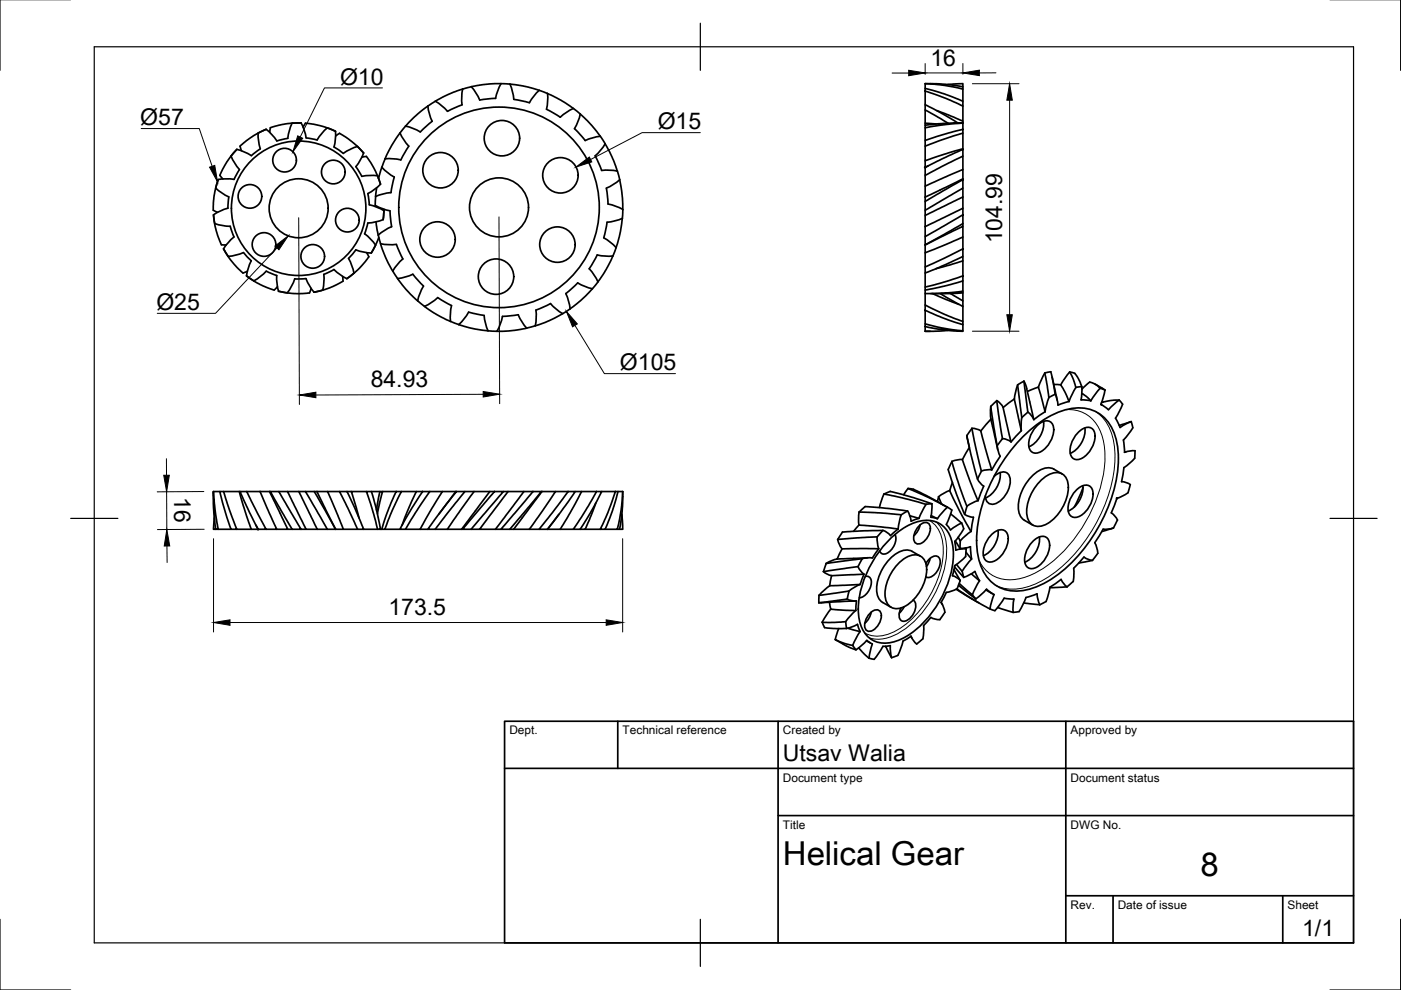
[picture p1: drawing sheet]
<svg xmlns="http://www.w3.org/2000/svg" width="297mm" height="210mm" viewBox="0 0 297 210" stroke-linecap="round" stroke-linejoin="round" font-family="sans-serif">
<!-- layer: Visible -->
<g fill="none" stroke="#000" stroke-width=".36">
<path d="M98.1 18.9a24.3 24.3 0 0 0-5.8 2.6M98.1 18.9l-.2 1.6 .1 1.7-3.1 1.4-1.2-1.2-1.4-.9M99.9 18.4l1 1.3 .8 1.5 3.4-.3M99.9 18.4l-1.8 .5M106.2 17.7a27.8 27.8 0 0 0-6.3 .7M106.2 17.7l-.7 1.5-.4 1.7M106.2 17.7l1.9 .1 .6 1.6 .2 1.6M108.1 17.8a26.1 26.1 0 0 1 6.2 1.3M116.1 19.8a25.9 25.9 0 0 1 5.5 3.2l-1.5 .8-1.3 1.1-2.9-1.7 .2-1.7zM116.1 19.8l-1.8-.7-1.1 1.3-.9 1.4-3.4-.7M196.2 17.7a36.4 36.4 0 0 1 8 .7M196.2 17.7a38.4 38.4 0 0 1 8 1.2v2.6"/>
<path d="M196.2 18.7a42.6 42.6 0 0 1 8 2.8v1a52.4 52.4 0 0 0-8-3.2zM196.2 19.3v2.9M196.2 17.8v.9M201 17.9l3.2-.2v1.2M45.7 39.9l1.3 1 1.5 .9-.2 2.3-1.6 .6-1.4 .8M45.8 39.8l.5-1.7a17.5 17.5 0 0 0-1.1 6.5l.9 .4M46.6 37.2l.7 .8M49 33.1l-1.5 2.2-.9 1.9M49 33.1l.8 1.5 1 1.3-1.2 2.2M49.6 38l-1.7-.1-1.6 .2M50.2 31.7l-1.1 1.3M51.2 32l-.3-1 2-1.7 1.8-1.1 .1 1.7 .4 1.6-1.9 1.5-1.5-.8-1.6-.5-1.2 1.4"/>
<path d="M56.4 27.4l-1.6 .8M61.9 26.1l-2 .3-2 .5a.64 .64 0 0 0-.7 .9v.3M61.9 26.1l-.6 1.6-.3 1.6-2.3 .6-1-1.4-1.3-1.1-1.7 .8M63.8 26.1h-1.7M63.8 26.1h-1.8M63.8 26.1l.7 1.5 .4 1.6M64.8 26.1l2.3 .4 2.3 .6M64.8 26.1l-.6 .9M69.4 27.1l-1.2 1.2-1 1.4-2.3-.5M69.4 27.1l1.7 .7M69.5 27.2l1.6 .6M71.1 27.8v1.7l-.3 1.7 2 1.3"/>
<path d="M71.2 28.8l.4-.3a.52 .52 0 0 1 .9 .1l1.5 .9 1.8 1.6M75.8 31.1l1.3 1.3-1.2-1.2M75.8 31l-1.6 .7-1.4 .8M76.7 33.3l.5-.1a.55 .55 0 0 1 .8 .4l1.1 1.8 1 1.9M77.1 32.4l-.7 1.5-.9 1.4 1.2 2.1M79.9 39.8l-.3 1.9M80 37.3l.7 1.7M80.1 37.3l-1.7-.1-1.7 .2M80.1 37.4l.6 1.7M80.3 37.8l.7-2.3 1.2 1.1 1.4 .9-.7 3.3M80.7 39l-1.3 1.2-1.4 .8M84.8 28.2a25.6 25.6 0 0 0-3.8 7.3"/>
<path d="M84.8 28.2l.8 1.5 1.1 1.3-1.7 2.9-1.7-.3-1.7 .1M86 26.7l-1.2 1.5M91.6 25.7l-.6-1.6-.3-1.6a28.1 28.1 0 0 0-4.7 4.2M91.6 25.7l-2.5 2.3-1.5-.8-1.6-.5M92.3 21.5l-1.6 1M121.6 23l1.4 1.2M123 24.2a26.1 26.1 0 0 1 4.3 4.7l-1.7 .3-1.5 .6-2.3-2.5 .7-1.5zM126.2 33l1.4 3.1M127.3 28.9l1 1.6-.9 1.4-1.2 1.2M127.6 36.1h1.6l1.7 .2M128.3 30.5a24.3 24.3 0 0 1 2.6 5.8M128.6 39.9l.3 3.4 1.6 .4 1.6 .7"/>
<path d="M130.9 36.3l.5 1.8M131.4 38.1a27.8 27.8 0 0 1 .6 6.3M131.4 38.1l-1.3 1-1.5 .8M196.2 29.8l4.9-1.6 3.1-.8v.8l-4.6 1.5-3.4 1.3zM196.2 34.1v1.4l.6-.3M196.2 26.6l4.7-.5h3.3l-4.6 .4-3.4 .6zM196.2 27.1v2.7M196.2 35.5l8-3.8v1.4l-8 4.1zM196.2 37.2v2.3M196.2 23.3v2.8M198.5 26.3l-2.3-.2v.5M198.6 23.4l5.2 2.1 .4 .2v.4"/>
<path d="M203.1 26.1l-3.9-2.3-3-1.6v1.1l4.8 2.8M204.2 37.9v.2M204.2 37.9l-8 3.9M204.2 39.9v1.9M204.2 37.9v-2l-8 3.6v2.3M204.2 28.2v3.4l-8 2.5v-3.1M204.2 26.1v1.3M204.2 33.1v2.8M204.2 22.5v3.2M204.2 31.6v.1M45.3 45.5l.2 1.8M45.3 45.5l.2 1.9"/>
<path d="M45.5 47.4l.7 2.6 .7 1.9h1.1M45.5 47.4l1.6 .4 1.7 .2 .8 2.3-1.2 1.1-1 1.4M47.4 52.8l.9 1.5M47.4 52.8l1 1.6M52.3 58.5l1.4 1M52.4 57.5l-.4 .2a.54 .54 0 0 1-.9-.2l-1.5-1.5-1.2-1.6 1.6-.3 1.6-.5 1.7 1.7-.7 1.5-.3 1.7a17.5 17.5 0 0 0 5.8 3l.7-.7M53.8 59.6l1.4-1 1.2-1.1 2.3 .9v1.7l.4 1.6M62.5 59.1h2.4l.7 1.5 1 1.3M62.5 59.1l-.7 1.6-.9 1.4-1.9-.4M68.6 58.2l2.2-1.1 1.3 1.1 1.4 .9M68.7 58.2v1.7l-.3 1.6M72.7 58.6v1a17 17 0 0 1-4.3 1.9"/>
<path d="M74.9 58l-1.4 1.1M75.4 53l1.7 .5 1.6 .1M75.4 53l-1.5 1.8 .7 1.5 .4 1.6-1.5 1.2M77.7 53.6l.3 .4a.55 .55 0 0 1-.1 .9l-1.6 1.8-1.3 1.2M78 41l.3 2.4 1.6 .5 1.5 .8-.2 1.8M79.6 52.1l-.9 1.6M79.6 52l-.9 1.6M79.7 47l.4 2.5 .6 2.2M80.3 50.3l-.7 1.7M80.7 51.7a24.3 24.3 0 0 0 2.6 5.8l.9-1.4 1.2-1.2M80.7 51.7l1.7 .2 1.6-.1M81.2 46.6l-1.6 .5-1.6 .2-.7 2.3 1.3 1.1 1 1.3"/>
<path d="M81.4 44.8l-.2 1.8M81.4 44.4v.3M82.7 44.7l.3 3.4M82.9 40.8l-1.7 .3-1.6 .6v.7l-.1 1.1 1.6 .8 1.6 .4M83 48.1l-1.5 .7-1.3 1M83.3 57.5l1 1.6 1.7-.4 1.5-.6 2.3 2.6M84 51.8l1.4 3.1M84.3 59.1a26.1 26.1 0 0 0 4.2 4.7M122.5 60l-2.5 2.2 .6 1.6 .3 1.7a25.4 25.4 0 0 0 4.7-4.3l-1.6-.5-1.5-.7M126.8 59.8l-.8-1.5-1.1-1.3 1.7-2.9 1.7 .2h1.6a26.2 26.2 0 0 1-4.3 6.9M130.6 52.5l-.6 1.7M131.9 46.3a26.1 26.1 0 0 1-1.3 6.2"/>
<path d="M132 46.3l-1.6 .5-1.7 .3-.7 3.3 1.4 .9 1.2 1.2M132.1 44.4l-.1 1.9M196.2 50.2l8-4.7v1.9l-8 4.5zM196.2 48v2.2M196.2 42.7l8-4.6v1.8l-8 4.7zM196.2 41.8v.9M196.2 44.6v1.1M196.2 57.9v3M196.2 56.6l8-3.8v1.6l-.6 .2-7.4 3.3zM196.2 53.6v3M196.2 51.9h.1M198.4 57l5.8-1.7v3.2"/>
<path d="M204.2 45.5v-1.4l-8 3.9M204.2 47.4v.6l-8 3.9M204.2 44.1v-2.3l-8 3.9v2.3M204.2 48v2.3l-8 3.3v-1.7M204.2 59.6v2.1M204.2 50.3v2.5M204.2 54.4v.9M59.1 61.8l1.7 .3M66 61.2l-.2 .4a.55 .55 0 0 1-.8 .6l-2 .1-2.1-.2M68.3 61.6l-1.7 .4M68.4 61.5l-1.8 .5M89.8 60.7l-.8 1.5-.4 1.6 1.4 1.2"/>
<path d="M90 65a26.1 26.1 0 0 0 7.3 3.8l1.1-1.2 1-1.4M92.8 63.1l-1.3 1-1.5 .9M92.8 63.1l2.9 1.7M95.7 64.8l-.2 1.7v1.6M97.3 68.8a26.1 26.1 0 0 0 6.2 1.3M99.3 66.2l3.3 .7 .3 1.7 .6 1.5M111.7 69.6a27.8 27.8 0 0 1-6.4 .6M111.7 69.6l-1-1.4-.8-1.5-3.4 .4-.4 1.6-.7 1.5-1.9-.1M113.5 69.1l-1.8 .5M113.6 65.7l3.1-1.3 1.2 1.1 1.4 1a24.6 24.6 0 0 1-5.8 2.6l.2-1.7zM120.9 65.5l-1.6 1M196.2 60.9l4.5-1.2 3.5-1.2v1.1l-1 .3-7 1.6z"/>
<path d="M196.2 61.5v.7a47.6 47.6 0 0 0 8-.5v.4l-6.8 .1M196.2 68.7a39.9 39.9 0 0 0 8 1.4 29.8 29.8 0 0 1-8-.9zM196.2 65.8v2.9M196.2 64.7a51.8 51.8 0 0 0 8 3.4v.7a51.5 51.5 0 0 1-8-3zM196.2 62.2v2.5M196.2 69.2v1M196.2 70.2h1.1M197.7 62.2l5.6 2.3M199.4 62.2l4.8 2.8v-1.2l-2.7-1.6M201 70.1l-4.8 .1M204.2 68.8v1.3M204.2 65v3.1"/>
<path d="M204.2 62.1v1.7M222.8 78.8l.9 4.8M222.8 78.8l-1.3 .3M223.1 80l1.1 4.9M226.8 78.9l.6 1.2 .7 2.1M227.9 79.2a6.1 6.1 0 0 1 1.3 5.6l2.1 .2 1.9-2.7M227.9 79.1l-1.1-.2-1.9 2.7-1.5-.1M201 99.5l1.8 5.4 1.7 4.2M201.8 97.8l1.7 5.4 1.5 4.2M204 97.4l1.6 4.4 1.7 4.4 1.3-3.1M204.1 97.4l-1.4 .1a1.07 1.07 0 0 0-1.2 1l-.5 1M205.5 94.7l-.5-2.4 .8 4 1.4 5.3"/>
<path d="M205.5 94.8l-1.4 2.6M206.1 90.8l2 9.1M206.1 90.8l.8 .1a1.38 1.38 0 0 1 1.3 1.5l2.1 7.2M206.1 90.8l-1.1 1.5M210.1 86.2l1.3 8.3M210.1 88.9l1.4 6.4M210.1 88.9l-.1-1.6a1.46 1.46 0 0 1 .7-1.8l.6-.5 1.2 8M210.1 88.9l-2.1 2.4M211.3 84.9l.9 .8 .5 .7M211.4 94.5l.3 1.4 .4 .8-1.8 2.9h-1.3a1.03 1.03 0 0 0-1.2 .9l-.5 1M212.7 86.4l1.7 7.3M214.4 93.7l-1.1-.6a.73 .73 0 0 0-.7-.1 .73 .73 0 0 0-.5 .6l-.7 .9"/>
<path d="M215.1 84.6l-2.4 1.8M215.8 81.6l.8 6.9M216.6 91.3l-2.2 2.4M216.7 88.5l1.2-1.1 .9 .8 .4 .8M216.8 92.6a19.3 19.3 0 0 1 11.1-6.1 7.8 7.8 0 0 1 8.5 6 22.8 22.8 0 0 1-1.3 14.7 32.8 32.8 0 0 1-13 16.1 11.6 11.6 0 0 1-9.6 1.5 8.5 8.5 0 0 1-5.1-6.9 27.6 27.6 0 0 1 4.1-18.2 35.1 35.1 0 0 1 5.3-7.1zM217.1 80.8l.8 6.6M217.1 80.8l.6 1.5M217.1 80.8l-.3 .2a2.01 2.01 0 0 0-1.4 1.6 6.4 6.4 0 0 0 .2 4.4l.9 4.3 .1-2.8M217.7 82.4l1.5 6.6M219.7 90.4a2.38 2.38 0 0 1 3.1-.9 3.5 3.5 0 0 1-.2 4.2 4.2 4.2 0 0 1-3 2.4 1.83 1.83 0 0 1-1.4-2.6 6.2 6.2 0 0 1 1.5-3.1zM220.2 82.1l-2.4 .9M221.3 89.3a5.6 5.6 0 0 1-3.1 5.4"/>
<path d="M222.4 84.3l-.9-5.2-.7 1.5a3.1 3.1 0 0 0-.1 3.3l.9 3.4M223.7 83.6l.5 1.3 .1 1 2.4-.8M223.7 83.6l-.3 .1a1.92 1.92 0 0 0-1.4 1.6l-.4 2-2.4 1.7M224.9 81.6l1 1.8 .8 1.7M228.5 91.8a2.38 2.38 0 0 1 3.1-.9 3.5 3.5 0 0 1-.2 4.2 4.2 4.2 0 0 1-3 2.4 1.83 1.83 0 0 1-1.5-2.6 6.2 6.2 0 0 1 1.6-3.1zM229.4 83.4l1 .7 .9 .9M229.4 82h-.3a1.4 1.4 0 0 0-1.5 1.1l-.9 2M230 90.7a5.6 5.6 0 0 1-3.1 5.4M231 81a3.8 3.8 0 0 1 2.2 1.4M231 81l-1.6 1.5M232.2 81.4l2.1 1.3M233.3 82.3l1 .4"/>
<path d="M234.3 82.7l-.9 3 .2 .2M237.3 84.9h-1.8l-1.9 .5M238 85.7l-.7-.9-2.3 2.1-1.6-1.2M238 85.7l-1.5 3 1 1.9 2.3-1.2 .4 1.3-2 2.6 .2 2.6M238.3 99.1l-.5 3 .8 .1 1.1 .5M238.4 95.9l1-.3h1.2v.3a2.1 2.1 0 0 1-.8 2l-1.5 1.3M238.7 95.8l-.3 .1M239.8 89.4l-2.5 .8M45.2 104.2l.5 5 .6 3h-.6l-.4-3.5zM45.3 104.2h1.3M45.4 109.8l-.1 2.4h.4M46.3 112.2h2.7"/>
<path d="M46.6 104.2h.8l1.3 4 1.5 4h-1.2l-1.2-3.5zM47.4 104.2h3.3M50.2 112.2h3.1M50.9 104.2h1.4l4.1 8h-1.7zM50.9 104.2h-.2l.9 3 1.7 5h1.4l-.4-.9M52.3 104.2h2.8M55.1 104.2l3.6 8h-2.3M55.1 104.2h2M57.1 104.2l3.9 8h-2.3M57.1 104.2h.2M57.3 104.2h1.8l4.7 8h-1.9zM59.1 104.2h1.9"/>
<path d="M61 112.2h.9M63.4 104.2h-2.4l3.9 8h2.3M63.8 112.2h1.1M64.8 104.2h1.8l4.5 8h-1.7zM64.8 104.2h-1.4l3.8 8h2.2M66.6 104.2h.6M67.2 104.2h2.2l3.4 8h-1.6M67.2 104.2l4 8M69.4 104.2h2.6M71.1 112.2h.1M72 104.2h1.6l1.6 3.5 1.9 4.5h-1.3zM72.8 112.2h3"/>
<path d="M73.6 104.2h.9M77.1 112.2h2.9M77.7 104.2h1.1l.9 3.5 1 4.5h-.7l-.7-3zM77.7 104.2h-3.2l1.6 5.6M78.8 104.2h1.7M79.8 108.1l.7-3.9h.6l-1.1 4.8M80.7 112.2h.2M81.1 104.2h2.9M81.6 112.2h3.2M84 104.2h1.1a51.8 51.8 0 0 0-3.5 8h-.7a51.5 51.5 0 0 1 3.1-8zM85.1 104.2h3.2M89.1 112.2h1.6"/>
<path d="M89.6 104.2h1.5l-3 4.5-2.1 3.5h-1.2l2.5-4.5zM89.6 104.2h-1.3l-2 4.5-1.1 2.7M91.1 104.2h2.7l-2.2 3.5-2.5 4.5h-3.1M92.3 112.2h2.5M93.8 104.2h2.8M96.6 104.2h.2l-6.1 8h1.6l6.3-8h-1.8M96.6 104.2l-3.6 4.8M97.9 112.2h.2M98.6 104.2h1.9M99.9 112.2h1.8M103.8 104.2h-3.3l-5.7 8h3.1M104.8 104.2h1.9l-6.8 8h-1.8z"/>
<path d="M104.8 104.2h-1l-5.9 8M105.1 112.2h1.1M106.7 104.2h1M111.1 104.2h-3.4l-6 8h3.4M112.2 112.2h2.1M113 104.2h1.8l-6.7 8h-1.9zM113 104.2h-1.9l-6 8M114.8 104.2h.1M114.9 104.2l-6 8h-.8M114.9 104.2h2.9l-5.6 8h-3.3M116.1 112.2h.1M116.1 112.2h2.7"/>
<path d="M117.8 104.2h2.6M118.5 109l-2.4 3.2M118.8 112.2h2.8M120.4 104.2h1.6l-5.9 8h-1.8zM122 104.2h1.3M124.1 112.2h3.2M126.3 106.7l-2.2 5.5h-1.1M126.4 104.2h1.2l-3.3 6-1.3 2h-1.4l3.2-5zM126.4 104.2h-3.1l-2.4 4.5-2.1 3.5M127.6 104.2h2.9M130.5 104.2h.5a42.6 42.6 0 0 1-2.7 8h-1a52.4 52.4 0 0 0 3.2-8zM131 104.2h1"/>
<path d="M131.8 109l.2 3.2h-.6M132 104.2a36.4 36.4 0 0 1-.6 8h-.5M132 104.2a38.4 38.4 0 0 1-1.1 8h-2.6M178.5 116.4l-1 2.1-.9 .3-1.4 .7-.6 1.7M182.1 111.3l8.3 .9M182.8 118.5l-.9 1.6-7.3 1.1M184 118.3l-6.5 .2M185 118.3h-1.3l-8.5 1.2M186 113.8l.3 2.5M186.3 116.3l-7.8 .1M186.3 116.3l-1.3 2M187.2 112.5l-8.6 .3-.6 1a1.01 1.01 0 0 0-.1 1.5l.6 1.1"/>
<path d="M187.4 104.7l5.1 1.1 3.8 1.1M187.4 104.7l-.9 2.9M187.4 104.7l.4-.1a2.17 2.17 0 0 1 2.1-.1l3.8 1 3.9 1.3M188.8 113.5l-.9-.7-.7-.3-1.2 1.3-8.4 .6M188.9 114.1a12.1 12.1 0 0 1 7.9-3.8 5.3 5.3 0 0 1 5 4.5 18.7 18.7 0 0 1-3 13.3 18.1 18.1 0 0 1-9.2 8 5.4 5.4 0 0 1-7.3-4.3 18.7 18.7 0 0 1 3-13.2 22.9 22.9 0 0 1 3.6-4.5zM189.7 113.3a3.4 3.4 0 0 1-2.2 4.2 .92 .92 0 0 1-1-.7M190.7 119.3a4.3 4.3 0 0 1 4.2-1.5 3.4 3.4 0 0 1 1.5 3.9 9.5 9.5 0 0 1-5.1 7.1 2.46 2.46 0 0 1-3.6-2 9.3 9.3 0 0 1 3-7.5zM191.1 109.1l-4.5-.4-4.5-.1-.1 1.9a1.1 1.1 0 0 1-.5 1.5l-.5 .6M191.1 109.1l-.7 3.1-1.6 1.4M192.4 108.4l-3.9-.6-5.1-.4-1.2 1.2M192.4 108.3l-1.3 .8M192.4 108.3l.4 .8 .4 1.4"/>
<path d="M192.5 103.6a64.8 64.8 0 0 1 8.4 4M192.5 103.6a9.4 9.4 0 0 1 3.9 1.5l4.4 2.4M192.5 103.6l-.9 1.3M192.9 109.3l1.9 .6M194.8 109.9l-1.6 .6M195 111.3a1.37 1.37 0 0 1 2-.2 3.3 3.3 0 0 1-2.4 4.2 1.26 1.26 0 0 1-.8-1.8 4.2 4.2 0 0 1 1.2-2.2zM195.1 111.3l-.4 1-1 1.3M195.2 117.9a3.8 3.8 0 0 0-4.5-.9 9.3 9.3 0 0 0-4.7 9.1 3.9 3.9 0 0 0 2.9 2.6M196.3 119.5a2.51 2.51 0 0 1 2.3-1.6 1.56 1.56 0 0 1 .6 2.1 3.1 3.1 0 0 1-2.6 2.4l-.3-.1M196.4 106.9l-1.6 3M196.4 106.9l1.2-.1-.2 2.9 1.4 .3M197.2 118.4l-.8 1.7"/>
<path d="M197.4 109.3l1.4 .7M199 105.3l-.2 1M200.9 107.5l-2.2 2.5M200.9 107.5l.9 .6-1.2 3.1 .9 1.2 2.4-1.5M201.3 104l2.5 4.9 2.1 3.8M201.5 109l.9 .7a4.1 4.1 0 0 1 1.9 2.4M201.9 102.3l-.5 1.7-2.4 1.3 .6 1.5M202.4 119.9l-.5 2.2 .8 .3 .9 .7M202.5 114.7l1 1.5M202.8 119.7l1.2 1.4M203.2 113.9l.4 .8M203.5 116.3l1.3-.1 .9-.3 .3 2.6"/>
<path d="M203.6 114.7l-.1 1.5M204.3 112.1l-1.9 2.7 .3 1.8 1.3-.2h.8l-.1 1.6M204.7 116.2l.1 .2M204.7 118l-2.3 1.9M204.8 117.1l1.2 1.4M205 107.3l-.5 1.7 .7 .4 1.2 .3-.5 3M205.9 112.7l-2.3 2M206 118.5l-1.7 2.2a1.45 1.45 0 0 0 0 1.4v.3l-1.9-2.2M207.2 101.6l.8 1 .6 .5M207.4 106.1l-2.4 1.2M210.1 113.5a2.38 2.38 0 0 1 3.1-.9 3.5 3.5 0 0 1-.2 4.2 4.2 4.2 0 0 1-3.1 2.4 1.83 1.83 0 0 1-1.4-2.6 6.2 6.2 0 0 1 1.6-3.1zM210.7 101a2.16 2.16 0 0 1 3-.6 4.1 4.1 0 0 1-.6 4.7l-.4 .5a2.84 2.84 0 0 1-2.9 1.2 1.72 1.72 0 0 1-.9-1.6"/>
<path d="M211.6 112.4a5.6 5.6 0 0 1-3.1 5.4M212 100.2a5.6 5.6 0 0 1-3.1 5.4M218.9 114.9a2.38 2.38 0 0 1 3.1-.9 3.5 3.5 0 0 1-.2 4.2 4.2 4.2 0 0 1-3.1 2.4 1.83 1.83 0 0 1-1.4-2.6 6.2 6.2 0 0 1 1.6-3.1zM220.4 113.8a5.6 5.6 0 0 1-3.1 5.4M220.7 101.9a4.3 4.3 0 0 1 4.2-1.6 3.4 3.4 0 0 1 1.6 3.9 9.5 9.5 0 0 1-5.2 7.2 2.46 2.46 0 0 1-3.6-2.1 9.3 9.3 0 0 1 3-7.4zM225.2 100.5a3.8 3.8 0 0 0-4.5-.9 9.3 9.3 0 0 0-4.7 9.1 3.9 3.9 0 0 0 2.9 2.6M228.1 104a2.38 2.38 0 0 1 3.1-.8 3.5 3.5 0 0 1-.2 4.2 4.2 4.2 0 0 1-3.1 2.3 1.83 1.83 0 0 1-1.4-2.5 6.2 6.2 0 0 1 1.6-3.2zM228.7 119.4l2.9-.6-1.1-.3-.7-.4-2.2 2.4M229.6 103a5.6 5.6 0 0 1-3.1 5.4M229.6 103.4l-1.8 4.1M235.9 112l-2.3 .7M239.6 102.8l-.2 .8a1.41 1.41 0 0 1-1.2 1.5l-1.4 .5-1.2 3.1 .9 .8a.82 .82 0 0 1 .1 1.4l-.2 .4a.99 .99 0 0 1-1.2 .9h-1.3l-1.8 2.9 .5 1.2a1.39 1.39 0 0 1-.5 1.9l-.5 .6"/>
<path d="M173.6 127.8l4-.5a5.8 5.8 0 0 1 3.5 .1h.5l-.1 2M174.3 131.9l.3 .6a.74 .74 0 0 0 1 .7l3.9 .1M174.6 121.2l.9 .6 .8 .2M175.9 127.7l.2 1.5 5.3 .2M176.1 129.1l-1.8 2.8M176.3 122.1l-.4 2.1-2.3 2M177.1 135.6l2 .8 1.7 .5M177.1 135.6l.2 .1M177.3 135.7l2.3 1.3 1.9 .8M177.8 133.3l-.7 2.3M179.3 131.8l-5 .1M179.3 131.8l.2 1.5"/>
<path d="M179.5 133.2l.9-.2 1.4-.6 .6 1.5M179.7 133.2l2.7 .7-1.6 2.9M180 125.3l-6.4 .9v1.6M180 125.3l-.4 1.7M180.8 136.9l.7 .9M181.4 129.4l-2.1 2.4M181.5 127.4l-7.9 .4M181.5 137.8l2.3-2 1.2 .7-.8 3M181.9 120.1l.7 1.1 .6 .5-.8 2.2-2.4 1.4M182.1 137.4l2.1 2.1M182.4 123.9l-6.5 .3M183.2 121.7l-6.9 .4"/>
<path d="M183.4 122.2a1.06 1.06 0 0 1 1.3 1.3 3.5 3.5 0 0 1-2.5 3.3M183.7 135.9l.9 .4M184.6 129.9a1.37 1.37 0 0 1 2-.2 3.3 3.3 0 0 1-2.4 4.2 1.26 1.26 0 0 1-.8-1.9 4.2 4.2 0 0 1 1.2-2.1zM184.7 129.8l-.3 1-1 1.3M187.8 137l1.2 2.4M189 139.4l-.2-1.4v-1.1l-1.6 .1-1.9 2.8-1.1-.2M191.7 128.6l-1 1.4M193.1 134.9l.2 .4M193.2 134.9l.4 .8 .8 .8 1.2-1.1M193.2 134.9l-1.7 1-1.1 3.1-1.4 .4M193.6 127.2a2.07 2.07 0 0 1 .1 2.8 2.39 2.39 0 0 1-2.5 1.7 2.01 2.01 0 0 1-.2-2.8M195.8 132.6l-.1 2.8"/>
<path d="M199.5 127.7l.3 .5M200.3 129.8l-.6 1a.79 .79 0 0 1-1.3 .5l-1-.4-1.6 1.7M202.2 120.8l1.4 2.3M202.7 124.9l4.8 2.9M202.9 124.9l3 1.9 4 2.3M203.2 124.1l3.7 2.9M203.4 123.7l2.8 2.4M203.6 123.1l-.3 .7a1.82 1.82 0 0 1-1.3 1.4l-1.4 .4-1.1 2.1 .4 .8 .4 1.3M204.3 122.4l2.4-1.2 1 1.9M206 121.7l1.7 1.4M206.2 126.1l.7 .9M207.7 123.1l-1.5 3"/>
<path d="M209 125.1l1.5 .9M209.9 129.1l1 .4M210.8 126.1l-.9 3M210.8 126.1l-1.6-1.2-2.3 2.1M211.5 128.8l3.3 1.1M215 127l-.2 2.8 1.3-.1 1.4-3 2.4-.8 .1 1 .5 1.3M215 127l-2.1-.2-2 2.7M217 127.8l3.5 .4M222.6 124.6l3.6-.2-.8-.8-.4-.8-2.4 1.7-.5 2a1.53 1.53 0 0 1-1.3 1.6l-.4 .1M227.6 120.5l.1 1.3a1.94 1.94 0 0 1-1.1 2.3l-.4 .3"/>
<circle cx="60.3" cy="34" r="2.51"/>
<circle cx="70.7" cy="36.5" r="2.51"/>
<circle cx="93.4" cy="36.1" r="3.8"/>
<circle cx="106.4" cy="29.3" r="3.8"/>
<circle cx="118.8" cy="37.2" r="3.8"/>
<circle cx="53" cy="41.6" r="2.51"/>
<circle cx="56" cy="51.8" r="2.51"/>
<circle cx="63.3" cy="44.2" r="6.3"/>
<circle cx="63.3" cy="44.2" r="14.3"/>
<circle cx="66.3" cy="54.4" r="2.51"/>
<circle cx="73.6" cy="46.7" r="2.51"/>
<circle cx="92.8" cy="50.8" r="3.8"/>
<circle cx="105.2" cy="58.7" r="3.8"/>
<circle cx="105.8" cy="44" r="6.3"/>
<circle cx="105.8" cy="44" r="21.3"/>
<circle cx="118.2" cy="51.9" r="3.8"/>
</g>
<g fill="#000" stroke="#000" stroke-width=".21">
<circle cx="196.2" cy="35.5" r=".17"/>
<circle cx="54.7" cy="112.2" r=".17"/>
<circle cx="236.8" cy="105.7" r=".17"/>
</g>
<!-- layer: Visible Narrow -->
<path d="M226.1 86.9a7.4 7.4 0 0 1 7.8 6.4 24.7 24.7 0 0 1-3.3 16.6 27.6 27.6 0 0 1-12.2 12.1 8.3 8.3 0 0 1-9.5-1.2l-1.3-1.9M232.3 87.3a10.6 10.6 0 0 1 4.1 9 32.7 32.7 0 0 1-8.9 21.6 20.6 20.6 0 0 1-11.7 7 8.2 8.2 0 0 1-4.7-.8M197 110.4a6.6 6.6 0 0 1 3 5.9 21.3 21.3 0 0 1-10 17.4 6.6 6.6 0 0 1-6.7 .5M198.4 110.6a8.1 8.1 0 0 1 2.3 7.3 22.5 22.5 0 0 1-10.1 16.3 7.6 7.6 0 0 1-6.3 1" fill="none" stroke="#000" stroke-width=".21"/>
<!-- layer: Border -->
<path d="M0 -.1v15M297 -.1v15M20 9.9h267v190h-267zM148.5 4.9v10M15 109.9h10M282 109.9h10M0 194.9v15h15M148.5 194.9v10M297 194.9v15h-15" fill="none" stroke="#000" stroke-width=".25"/>
<!-- layer: TitleBlock -->
<path d="M107 152.9h180v47h-180zM131 152.9v10M165 152.9v47M226 152.9v47M107 162.9h180M165 172.9h122M226 189.9h61M236 189.9v10M272 189.9v10" fill="none" stroke="#000" stroke-width=".36"/>
<!-- layer: Dimensions -->
<g fill="none" stroke="#000" stroke-width=".21">
<path d="M189.1 15.5h3.6M196.2 13.5v2.3M196.2 15.5h8M204.2 13.5v2.2M206.2 17.8h9.8M211.2 15.4l-3.6 .1M214.1 21.2v45.5M63.3 46.2l.2 39.6M105.8 46l.1 39.6M206.2 70.2h9.8M35.3 97.3v3.5M102.4 83.6l-35.4 .1"/>
<path d="M35.3 104.3l.1 8M35.4 115.8v3.5M43.2 104.2l-9.9 .1M43.3 112.2l-9.9 .1M45.3 114.2v19.8M132 114.2v19.8M48.8 132h79.7"/>
</g>
<path d="M192.7 14.9l3.5 .6-3.5 .6zM204.2 15.5l3.4-.6v1.1zM214.1 17.8l.5 3.4h-1.1zM213.5 66.7h1.1l-.5 3.5zM63.5 83.7l3.5-.5v1.1zM102.4 83l3.5 .6-3.5 .6zM34.7 100.8h1.2l-.6 3.5zM35.4 112.3l.6 3.5h-1.2zM45.3 132l3.5-.6v1.2zM128.5 131.4l3.5 .6-3.5 .6z" fill="#000" stroke="#000" stroke-width=".21"/>
<!-- layer: Annotations -->
<path d="M44.4 35.4l1.1-.3 .6 3.5zM63.1 28.8l1.1 .5-2.1 2.9zM122.1 35.4l2.8-2.1 .6 1zM58.3 52.2l2.8-2.2-2 3zM120.1 66l2.3 2.7-1 .6z" fill="#000" stroke="#000" stroke-width=".21"/>
<path d="M81.1 18.6h-12.3l-5.2 10.5M29.9 27.3h12.3l2.8 8M148.5 28.1h-12.4l-10.9 5.7M58.7 52.6l-13 13.8h-12.4M121.9 69l6.2 10.2h15.1" fill="none" stroke="#000" stroke-width=".21"/>
<g font-size="7">
<text x="166" y="183.4">Helical Gear</text>
<text x="254.5" y="185.8">8</text>
</g>
<g font-size="4.9">
<text x="72.1" y="17.9">Ø10</text>
<text x="197.3" y="13.9">16</text>
<text x="29.7" y="26.6">Ø57</text>
<text x="139.4" y="27.4">Ø15</text>
<text x="212.5" y="51.6" transform="rotate(-90 212.5 51.6)">104.99</text>
<text x="33.1" y="65.7">Ø25</text>
<text x="78.6" y="82.1">84.93</text>
<text x="131.4" y="78.5">Ø105</text>
<text x="36.9" y="105.4" transform="rotate(90 36.9 105.4)">16</text>
<text x="82.4" y="130.4">173.5</text>
<text x="166" y="161.4">Utsav Walia</text>
<text x="276.1" y="198.5">1/1</text>
</g>
<g font-size="2.5">
<text x="108" y="155.7">Dept.</text>
<text x="132" y="155.7">Technical reference</text>
<text x="166" y="155.7">Created by</text>
<text x="227" y="155.7">Approved by</text>
<text x="166" y="165.7">Document type</text>
<text x="227" y="165.7">Document status</text>
<text x="166" y="175.7">Title</text>
<text x="227" y="175.7">DWG No.</text>
<text x="227" y="192.7">Rev.</text>
<text x="237" y="192.7">Date of issue</text>
<text x="273" y="192.7">Sheet</text>
</g>
</svg>
